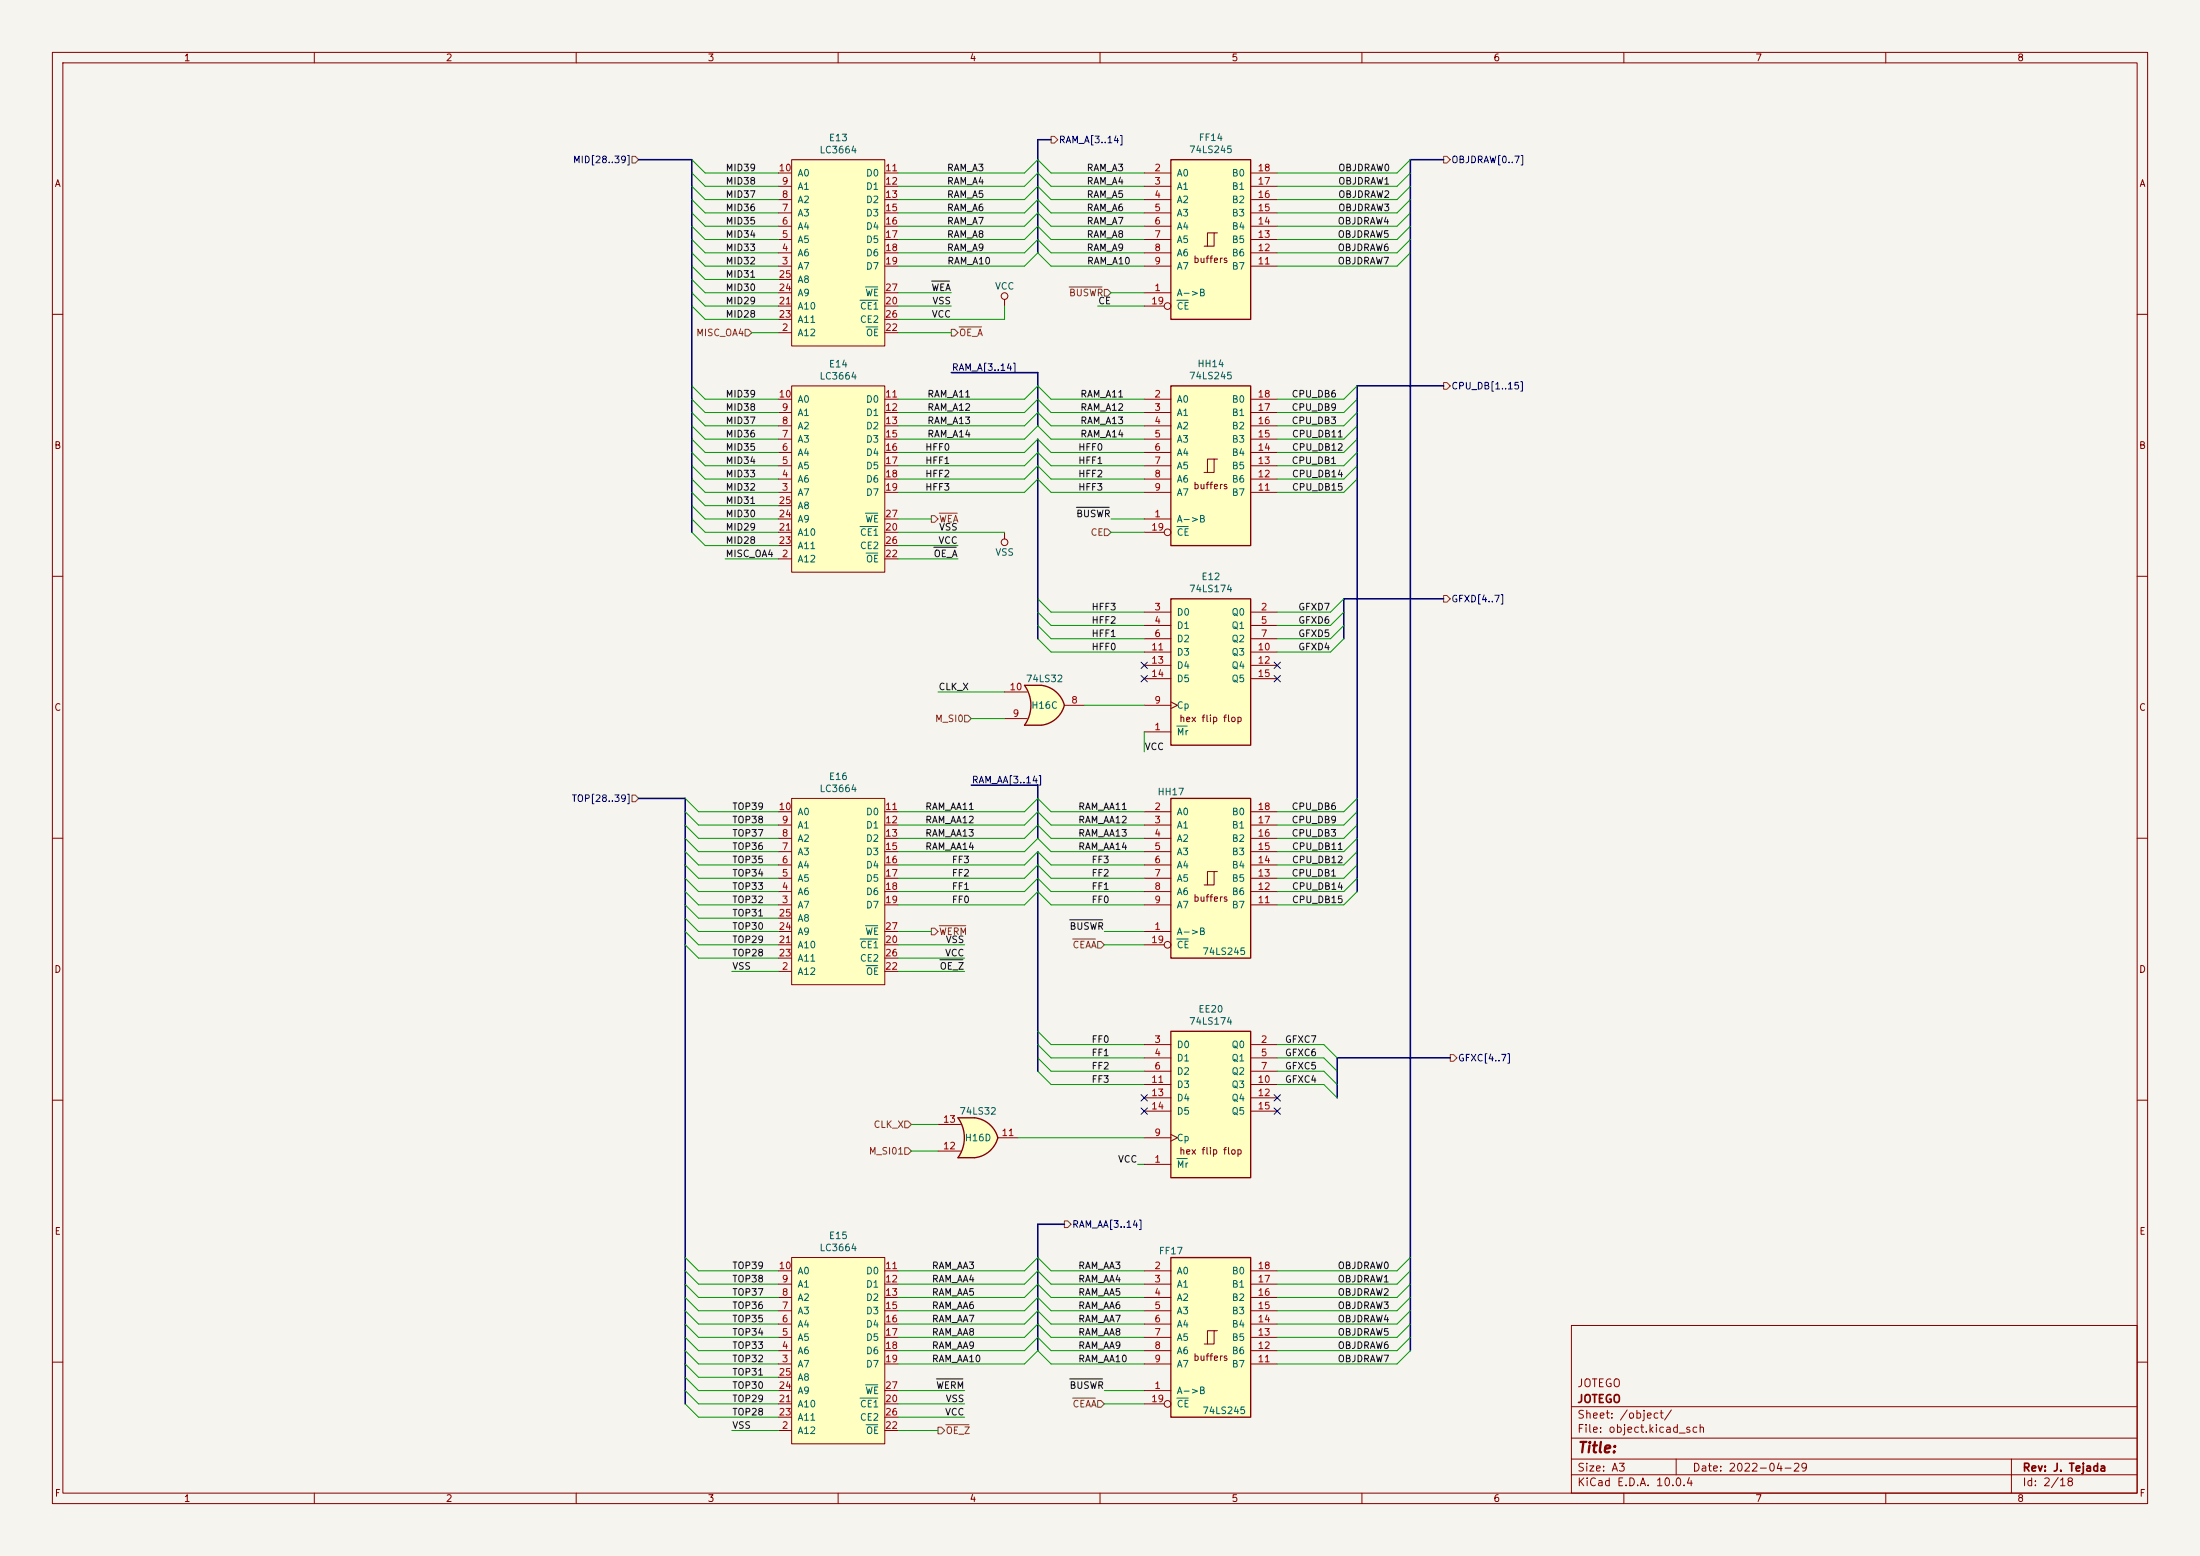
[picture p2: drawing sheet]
<svg xmlns="http://www.w3.org/2000/svg" width="420mm" height="297mm" viewBox="0 0 420 297" stroke-linecap="round" stroke-linejoin="round" font-family="sans-serif">
<path d="M0 0h420v297h-420z" fill="#f5f4ef" stroke="#f5f4ef" stroke-width=".19"/>
<g fill="none" stroke="#840000" stroke-width=".19">
<path d="M10 10h400v277h-400zM12 12h396v273h-396zM60 10v2M110 10v2M160 10v2M210 10v2M260 10v2M310 10v2M360 10v2M10 60h2M408 60h2M10 110h2"/>
<path d="M408 110h2M10 160h2M408 160h2M10 210h2M408 210h2M300 253h108v32h-108zM10 260h2M300 278.5h108M300 274.5h108M300 268.5h108M320 278.5v3M384 278.5v6.5"/>
<path d="M408 260h2M60 285v2M110 285v2M160 285v2M210 285v2M260 285v2M300 281.5h108M310 285v2M360 285v2"/>
</g>
<path d="M223.5 114.3h15.3v27.9h-15.3z" fill="#ffffc2"/>
<path d="M223.5 114.3h15.3v27.9h-15.3z" fill="none" stroke="#840000" stroke-width=".25"/>
<g fill="none" stroke="#840000" stroke-width=".19">
<path d="M218.4 116.8h5.1M218.4 119.4h5.1M238.8 116.8h5M238.8 119.4h5M218.4 139.7h5.1M218.4 121.9h5.1M218.4 134.6h5.1M218.4 124.5h5.1M218.4 127h5.1M218.4 129.5h5.1M223.5 134l1.3 .6-1.3 .7M238.8 121.9h5"/>
<path d="M238.8 124.5h5M238.8 127h5M238.8 129.5h5"/>
</g>
<path d="M224.7 138.6h1.9" fill="none" stroke="#006464" stroke-width=".19"/>
<path d="M223.5 240h15.3v30.5h-15.3z" fill="#ffffc2"/>
<g fill="none" stroke="#840000" stroke-width=".19">
<path d="M218.4 242.6h5.1M218.4 245.1h5.1M218.4 247.6h5.1M218.4 250.2h5.1M218.4 252.7h5.1M218.4 255.3h5.1M218.4 257.8h5.1M231.8 254h-1.3v2.5M232.4 254h-.6v2.5h-1.9M238.8 242.6h5M238.8 245.1h5M238.8 247.6h5"/>
<path d="M238.8 250.2h5M238.8 252.7h5M238.8 255.3h5M238.8 257.8h5M218.4 265.4h5.1M218.4 260.3h5.1M218.4 268h3.8M238.8 260.3h5"/>
<circle cx="222.9" cy="268" r=".63"/>
</g>
<path d="M223.5 240h15.3v30.5h-15.3z" fill="none" stroke="#840000" stroke-width=".25"/>
<path d="M224.7 266.9h2.1" fill="none" stroke="#006464" stroke-width=".19"/>
<path d="M182.9 213.4h3.2M182.9 221h3.2" fill="none" stroke="#ffffc2" stroke-width=".19"/>
<g fill="#ffffc2" stroke="#ffffc2" stroke-width=".19">
<path d="M186.1 213.4a5.2 5.2 0 0 1 4.4 3.8l-5 1.3z"/>
<path d="M185.5 215.9l5 1.3a5.1 5.1 0 0 1-4.4 3.8z"/>
</g>
<path d="M182.9 213.4h3.2v7.6h-3.2a6.6 6.6 0 0 0 0-7.6z" fill="#ffffc2"/>
<path d="M186.1 213.4h-3.2a6.6 6.6 0 0 1 0 7.6h3.2M186.1 213.4a5.2 5.2 0 0 1 4.4 3.8M190.5 217.2a5.1 5.1 0 0 1-4.4 3.8" fill="none" stroke="#840000" stroke-width=".25"/>
<path d="M179.1 219.7h4.3M179.1 214.6h4.3M190.5 217.2h3.8" fill="none" stroke="#840000" stroke-width=".19"/>
<path d="M195.6 138.4h3.2M195.6 130.8h3.2" fill="none" stroke="#ffffc2" stroke-width=".19"/>
<g fill="#ffffc2" stroke="#ffffc2" stroke-width=".19">
<path d="M198.8 130.8a5.2 5.2 0 0 1 4.4 3.8l-5 1.4z"/>
<path d="M198.2 133.3l5 1.3a5.1 5.1 0 0 1-4.4 3.8z"/>
</g>
<path d="M195.6 130.8h3.2v7.6h-3.2a6.6 6.6 0 0 0 0-7.6z" fill="#ffffc2"/>
<path d="M198.8 130.8h-3.2a6.6 6.6 0 0 1 0 7.6h3.2M198.8 130.8a5.2 5.2 0 0 1 4.4 3.8 5.2 5.2 0 0 1-4.4 3.8" fill="none" stroke="#840000" stroke-width=".25"/>
<path d="M191.8 137.2h4.3M191.8 132.1h4.3M203.2 134.6h3.8" fill="none" stroke="#840000" stroke-width=".19"/>
<path d="M151.1 152.4h17.8v35.6h-17.8z" fill="#ffffc2"/>
<g fill="none" stroke="#840000" stroke-width=".19">
<path d="M148.6 157.5h2.5M148.6 154.9h2.5M151.1 152.4h17.8v35.6h-17.8zM168.9 157.5h2.5M168.9 154.9h2.5M148.6 172.7h2.5M148.6 170.2h2.5M148.6 167.6h2.5M148.6 165.1h2.5M148.6 162.6h2.5M148.6 160h2.5M148.6 177.8h2.5"/>
<path d="M148.6 175.3h2.5M168.9 172.7h2.5M168.9 170.2h2.5M168.9 167.6h2.5M168.9 165.1h2.5M168.9 162.6h2.5M168.9 160h2.5M168.9 177.8h2.5M148.6 185.4h2.5M148.6 180.3h2.5M148.6 182.9h2.5M168.9 185.4h2.5"/>
<path d="M168.9 180.3h2.5M168.9 182.9h2.5"/>
</g>
<path d="M164.2 179.2h3.4M165.2 176.7h2.4M165.3 184.3h2.3" fill="none" stroke="#006464" stroke-width=".19"/>
<path d="M223.5 196.9h15.3v27.9h-15.3z" fill="#ffffc2"/>
<path d="M223.5 196.9h15.3v27.9h-15.3z" fill="none" stroke="#840000" stroke-width=".25"/>
<g fill="none" stroke="#840000" stroke-width=".19">
<path d="M218.4 199.4h5.1M238.8 199.4h5M218.4 201.9h5.1M218.4 204.5h5.1M218.4 217.2h5.1M218.4 207h5.1M218.4 209.6h5.1M218.4 212.1h5.1M223.5 216.5l1.3 .7-1.3 .6M238.8 201.9h5M238.8 204.5h5M238.8 207h5"/>
<path d="M238.8 209.6h5M238.8 212.1h5M218.4 222.2h5.1"/>
</g>
<path d="M224.7 221.1h1.9" fill="none" stroke="#006464" stroke-width=".19"/>
<path d="M151.1 240h17.8v35.6h-17.8z" fill="#ffffc2"/>
<g fill="none" stroke="#840000" stroke-width=".19">
<path d="M148.6 257.8h2.5M148.6 255.3h2.5M148.6 252.7h2.5M148.6 250.2h2.5M148.6 247.6h2.5M148.6 245.1h2.5M148.6 242.6h2.5M151.1 240h17.8v35.6h-17.8zM168.9 257.8h2.5M168.9 255.3h2.5M168.9 252.7h2.5M168.9 250.2h2.5"/>
<path d="M168.9 247.6h2.5M168.9 245.1h2.5M168.9 242.6h2.5M148.6 273h2.5M148.6 260.3h2.5M148.6 268h2.5M148.6 270.5h2.5M148.6 265.4h2.5M148.6 262.9h2.5M168.9 273h2.5M168.9 260.3h2.5M168.9 268h2.5"/>
<path d="M168.9 270.5h2.5M168.9 265.4h2.5"/>
</g>
<path d="M164.2 266.9h3.4M165.2 264.3h2.4M165.3 271.9h2.3" fill="none" stroke="#006464" stroke-width=".19"/>
<path d="M223.5 152.4h15.3v30.5h-15.3z" fill="#ffffc2"/>
<g fill="none" stroke="#840000" stroke-width=".19">
<path d="M218.4 154.9h5.1M218.4 157.5h5.1M238.8 154.9h5M238.8 157.5h5M218.4 177.8h5.1M218.4 160h5.1M218.4 162.6h5.1M218.4 165.1h5.1M218.4 167.6h5.1M218.4 170.2h5.1M218.4 172.7h5.1M231.8 166.4h-1.3v2.5"/>
<path d="M232.4 166.4h-.6v2.5h-1.9M238.8 160h5M238.8 162.6h5M238.8 165.1h5M238.8 167.6h5M238.8 170.2h5M238.8 172.7h5M218.4 180.3h3.8"/>
<circle cx="222.9" cy="180.3" r=".63"/>
</g>
<path d="M223.5 152.4h15.3v30.5h-15.3z" fill="none" stroke="#840000" stroke-width=".25"/>
<path d="M224.7 179.2h2.1" fill="none" stroke="#006464" stroke-width=".19"/>
<path d="M151.1 30.5h17.8v35.5h-17.8z" fill="#ffffc2"/>
<g fill="none" stroke="#840000" stroke-width=".19">
<path d="M148.6 38.1h2.5M148.6 35.6h2.5M148.6 33h2.5M151.1 30.5h17.8v35.5h-17.8zM168.9 38.1h2.5M168.9 35.6h2.5M168.9 33h2.5M148.6 50.8h2.5M148.6 48.3h2.5M148.6 45.7h2.5M148.6 43.2h2.5M148.6 40.6h2.5"/>
<path d="M148.6 58.4h2.5M148.6 55.9h2.5M148.6 53.3h2.5M168.9 50.8h2.5M168.9 48.3h2.5M168.9 45.7h2.5M168.9 43.2h2.5M168.9 40.6h2.5M168.9 58.4h2.5M168.9 55.9h2.5M191.8 57.2v1.2M148.6 63.5h2.5"/>
<path d="M148.6 61h2.5M168.9 63.5h2.5M168.9 61h2.5M191.8 101.6v1.3"/>
<circle cx="191.8" cy="56.5" r=".63"/>
<circle cx="191.8" cy="103.5" r=".63"/>
</g>
<path d="M164.2 57.3h3.4M165.2 54.8h2.4M165.3 62.4h2.3" fill="none" stroke="#006464" stroke-width=".19"/>
<path d="M151.1 73.7h17.8v35.5h-17.8z" fill="#ffffc2"/>
<g fill="none" stroke="#840000" stroke-width=".19">
<path d="M148.6 78.7h2.5M148.6 76.2h2.5M151.1 73.7h17.8v35.5h-17.8zM168.9 78.7h2.5M168.9 76.2h2.5M148.6 94h2.5M148.6 91.4h2.5M148.6 88.9h2.5M148.6 86.4h2.5M148.6 83.8h2.5M148.6 81.3h2.5M148.6 99.1h2.5"/>
<path d="M148.6 96.5h2.5M168.9 94h2.5M168.9 91.4h2.5M168.9 88.9h2.5M168.9 86.4h2.5M168.9 83.8h2.5M168.9 81.3h2.5M168.9 99.1h2.5M148.6 106.7h2.5M148.6 101.6h2.5M148.6 104.1h2.5M168.9 106.7h2.5"/>
<path d="M168.9 101.6h2.5M168.9 104.1h2.5"/>
</g>
<path d="M165.2 98h2.4M164.2 100.5h3.4M165.3 105.6h2.3" fill="none" stroke="#006464" stroke-width=".19"/>
<path d="M223.5 30.5h15.3v30.5h-15.3z" fill="#ffffc2"/>
<g fill="none" stroke="#840000" stroke-width=".19">
<path d="M218.4 33h5.1M218.4 35.6h5.1M218.4 38.1h5.1M238.8 33h5M238.8 35.6h5M238.8 38.1h5M218.4 55.9h5.1M218.4 40.6h5.1M218.4 43.2h5.1M218.4 45.7h5.1M218.4 48.3h5.1M218.4 50.8h5.1"/>
<path d="M218.4 58.4h3.8M231.8 44.5h-1.3v2.5M232.4 44.5h-.6v2.5h-1.9M238.8 40.6h5M238.8 43.2h5M238.8 45.7h5M238.8 48.3h5M238.8 50.8h5"/>
<circle cx="222.9" cy="58.4" r=".63"/>
</g>
<path d="M223.5 30.5h15.3v30.5h-15.3z" fill="none" stroke="#840000" stroke-width=".25"/>
<path d="M224.7 57.3h2.1" fill="none" stroke="#006464" stroke-width=".19"/>
<path d="M223.5 73.7h15.3v30.4h-15.3z" fill="#ffffc2"/>
<g fill="none" stroke="#840000" stroke-width=".19">
<path d="M218.4 76.2h5.1M218.4 78.7h5.1M238.8 76.2h5M238.8 78.7h5M218.4 99.1h5.1M218.4 81.3h5.1M218.4 83.8h5.1M218.4 86.4h5.1M218.4 88.9h5.1M218.4 91.4h5.1M218.4 94h5.1M231.8 87.6h-1.3v2.6"/>
<path d="M232.4 87.6h-.6v2.6h-1.9M238.8 81.3h5M238.8 83.8h5M238.8 86.4h5M238.8 88.9h5M238.8 91.4h5M238.8 94h5M218.4 101.6h3.8"/>
<circle cx="222.9" cy="101.6" r=".63"/>
</g>
<path d="M223.5 73.7h15.3v30.4h-15.3z" fill="none" stroke="#840000" stroke-width=".25"/>
<path d="M224.7 100.5h2.1" fill="none" stroke="#006464" stroke-width=".19"/>
<g fill="none" stroke="#725600" stroke-width=".19">
<path d="M120.6 29.8h.7l.6 .7-.6 .6h-.7zM200.7 26h.6l.6 .7-.6 .6h-.6zM275.6 29.8h.6l.7 .7-.7 .6h-.6zM204.1 54.8h6.3M210.8 55.2h.7l.6 .7-.6 .6h-.7zM142.2 62.9h.7l.6 .6-.6 .6h-.7zM181.6 62.9h.6l.7 .6-.7 .6h-.6zM183.1 62.4h4.3M275.6 73h.6l.7 .7-.7 .6h-.6zM177.8 98.4h.6l.7 .7-.7 .6h-.6zM179.3 98h3.4M210.8 101h.7l.6 .6-.6 .6h-.7z"/>
<path d="M275.6 113.7h.6l.7 .6-.7 .6h-.6zM184.1 136.5h.7l.6 .7-.6 .6h-.7zM120.6 151.8h.7l.6 .6-.6 .6h-.7zM177.8 177.2h.6l.7 .6-.7 .6h-.6zM179.3 176.7h5.1M204.8 179.2h4.3M209.5 179.7h.7l.6 .6-.6 .7h-.7zM172.7 214h.7l.6 .6-.6 .7h-.7zM172.7 219.1h.7l.6 .6-.6 .6h-.7zM276.9 201.3h.6l.6 .6-.6 .7h-.6zM203.2 233h.6l.7 .7-.7 .6h-.6zM179.1 272.4h.6l.6 .6-.6 .7h-.6z"/>
<path d="M180.6 271.9h4.4M204.8 266.9h4.3M209.5 267.3h.7l.6 .7-.6 .6h-.7z"/>
</g>
<path d="M177.8 53.7h3.5M205.5 96.8h6.3M178.3 104.5h4.2M204.2 175.6h6.3M179.4 183.2h4.4M178.8 263.2h5M204.2 263.2h6.3" fill="none" stroke="#0f0f0f" stroke-width=".19"/>
<path d="M121.9 30.5h10.2v71.1M200.7 26.7h-2.6v21.6M275.6 30.5h-6.4v227.3M181.6 71.1h16.5v10.2M275.6 73.7h-16.5v96.5M198.1 83.8v38.1M275.6 114.3h-19.1v7.6M121.9 152.4h8.9v115.6M185.4 149.9h12.7v10.1M198.1 162.6v41.9M276.9 201.9h-21.6v7.7M203.2 233.7h-5.1v24.1" fill="none" stroke="#000084" stroke-width=".3"/>
<g fill="none" stroke="#009600" stroke-width=".19">
<path d="M132.1 33l2.5 2.6h14M132.1 35.6l2.5 2.5h14M132.1 38.1l2.5 2.5h14M132.1 30.5l2.5 2.5h14M171.4 35.6h24.2l2.5-2.6 2.6 2.6h17.7M171.4 38.1h24.2l2.5-2.5 2.6 2.5h17.7M171.4 33h24.2l2.5-2.5 2.6 2.5h17.7M269.2 33l-2.5 2.6h-22.9M269.2 35.6l-2.5 2.5h-22.9M269.2 38.1l-2.5 2.5h-22.9M269.2 30.5l-2.5 2.5h-22.9M132.1 58.4l2.5 2.6h14"/>
<path d="M132.1 55.9l2.5 2.5h14M132.1 53.3l2.5 2.6h14M132.1 45.7l2.5 2.6h14M132.1 43.2l2.5 2.5h14M132.1 40.6l2.5 2.6h14M132.1 48.3l2.5 2.5h14M132.1 50.8l2.5 2.5h14M171.4 58.4h10.2M171.4 55.9h10.2M171.4 48.3h24.2l2.5-2.6 2.6 2.6h17.7M171.4 45.7h24.2l2.5-2.5 2.6 2.5h17.7M171.4 43.2h24.2l2.5-2.6 2.6 2.6h17.7"/>
<path d="M171.4 50.8h24.2l2.5-2.5 2.6 2.5h17.7M171.4 40.6h24.2l2.5-2.5 2.6 2.5h17.7M191.8 58.4v2.6h-20.4M209.5 58.4h8.9M212.1 55.9h6.3M269.2 45.7l-2.5 2.6h-22.9M269.2 43.2l-2.5 2.5h-22.9M269.2 40.6l-2.5 2.6h-22.9M269.2 48.3l-2.5 2.5h-22.9M132.1 73.7l2.5 2.5h14M132.1 76.2l2.5 2.5h14M132.1 78.7l2.5 2.6h14"/>
<path d="M143.5 63.5h5.1M171.4 76.2h24.2l2.5-2.5 2.6 2.5h17.7M171.4 78.7h24.2l2.5-2.5 2.6 2.5h17.7M171.4 63.5h10.2M259.1 73.7l-2.6 2.5h-12.7M259.1 76.2l-2.6 2.5h-12.7M259.1 78.7l-2.6 2.6h-12.7M132.1 88.9l2.5 2.5h14M132.1 96.5l2.5 2.6h14M132.1 91.4l2.5 2.6h14M132.1 86.4l2.5 2.5h14M132.1 99.1l2.5 2.5h14"/>
<path d="M132.1 81.3l2.5 2.5h14M132.1 83.8l2.5 2.6h14M132.1 94l2.5 2.5h14M171.4 81.3h24.2l2.5-2.6 2.6 2.6h17.7M171.4 91.4h24.2l2.5-2.5 2.6 2.5h17.7M171.4 99.1h6.4M171.4 94h24.2l2.5-2.6 2.6 2.6h17.7M171.4 88.9h24.2l2.5-2.5 2.6 2.5h17.7M171.4 83.8h24.2l2.5-2.5 2.6 2.5h17.7M171.4 86.4h24.2l2.5-2.6 2.6 2.6h17.7M212.1 99.1h6.3M259.1 88.9l-2.6 2.5h-12.7"/>
<path d="M259.1 91.4l-2.6 2.6h-12.7M259.1 86.4l-2.6 2.5h-12.7M259.1 81.3l-2.6 2.5h-12.7M259.1 83.8l-2.6 2.6h-12.7M132.1 101.6l2.5 2.5h14M138.4 106.7h10.2M171.4 106.7h11.5M171.4 104.1h11.5M171.4 101.6h20.4M198.1 119.4l2.6 2.5h17.7M198.1 114.3l2.6 2.5h17.7M198.1 116.8l2.6 2.6h17.7"/>
<path d="M212.1 101.6h6.3M256.5 119.4l-2.5 2.5h-10.2M256.5 114.3l-2.5 2.5h-10.2M256.5 116.8l-2.5 2.6h-10.2M179.1 132.1h12.7M185.4 137.2h6.4M198.1 121.9l2.6 2.6h17.7M207 134.6h11.4M218.4 139.7v3.8M256.5 121.9l-2.5 2.6h-10.2M130.8 154.9l2.5 2.6h15.3M130.8 157.5l2.5 2.5h15.3"/>
<path d="M130.8 152.4l2.5 2.5h15.3M171.4 157.5h24.2l2.5-2.6 2.6 2.6h17.7M171.4 154.9h24.2l2.5-2.5 2.6 2.5h17.7M259.1 154.9l-2.6 2.6h-12.7M259.1 157.5l-2.6 2.5h-12.7M259.1 152.4l-2.6 2.5h-12.7M130.8 160l2.5 2.6h15.3M130.8 165.1l2.5 2.5h15.3M130.8 177.8l2.5 2.5h15.3M130.8 162.6l2.5 2.5h15.3M130.8 167.6l2.5 2.6h15.3M130.8 170.2l2.5 2.5h15.3"/>
<path d="M130.8 175.3l2.5 2.5h15.3M130.8 172.7l2.5 2.6h15.3M171.4 162.6h24.2l2.5-2.6 2.6 2.6h17.7M171.4 160h24.2l2.5-2.5 2.6 2.5h17.7M171.4 167.6h24.2l2.5-2.5 2.6 2.5h17.7M171.4 165.1h24.2l2.5-2.5 2.6 2.5h17.7M171.4 170.2h24.2l2.5-2.6 2.6 2.6h17.7M171.4 172.7h24.2l2.5-2.5 2.6 2.5h17.7M171.4 177.8h6.4M210.8 177.8h7.6M259.1 160l-2.6 2.6h-12.7M259.1 165.1l-2.6 2.5h-12.7"/>
<path d="M259.1 162.6l-2.6 2.5h-12.7M259.1 167.6l-2.6 2.6h-12.7M259.1 170.2l-2.6 2.5h-12.7M130.8 180.3l2.5 2.6h15.3M139.7 185.4h8.9M171.4 185.4h12.7M171.4 180.3h12.7M171.4 182.9h12.7M198.1 196.9l2.6 2.5h17.7M198.1 199.4l2.6 2.5h17.7M210.8 180.3h7.6M243.8 199.4h8.9l2.6 2.5"/>
<path d="M174 219.7h5.1M174 214.6h5.1M194.3 217.2h24.1M198.1 201.9l2.6 2.6h17.7M198.1 204.5l2.6 2.5h17.7M243.8 204.5h8.9l2.6 2.5M243.8 201.9h8.9l2.6 2.6M243.8 207h8.9l2.6 2.6M217.2 222.2h1.2M130.8 255.3l2.5 2.5h15.3M130.8 257.8l2.5 2.5h15.3M130.8 242.6l2.5 2.5h15.3"/>
<path d="M130.8 245.1l2.5 2.5h15.3M130.8 240l2.5 2.6h15.3M130.8 247.6l2.5 2.6h15.3M130.8 252.7l2.5 2.6h15.3M130.8 250.2l2.5 2.5h15.3M171.4 257.8h24.2l2.5-2.5 2.6 2.5h17.7M171.4 245.1h24.2l2.5-2.5 2.6 2.5h17.7M171.4 247.6h24.2l2.5-2.5 2.6 2.5h17.7M171.4 242.6h24.2l2.5-2.6 2.6 2.6h17.7M171.4 250.2h24.2l2.5-2.6 2.6 2.6h17.7M171.4 255.3h24.2l2.5-2.6 2.6 2.6h17.7M171.4 252.7h24.2l2.5-2.5 2.6 2.5h17.7"/>
<path d="M269.2 255.3l-2.5 2.5h-22.9M269.2 257.8l-2.5 2.5h-22.9M269.2 242.6l-2.5 2.5h-22.9M269.2 245.1l-2.5 2.5h-22.9M269.2 240l-2.5 2.6h-22.9M269.2 247.6l-2.5 2.6h-22.9M269.2 252.7l-2.5 2.6h-22.9M269.2 250.2l-2.5 2.5h-22.9M130.8 268l2.5 2.5h15.3M130.8 265.4l2.5 2.6h15.3M130.8 262.9l2.5 2.5h15.3M130.8 260.3l2.5 2.6h15.3"/>
<path d="M139.7 273h8.9M171.4 260.3h24.2l2.5-2.5 2.6 2.5h17.7M171.4 270.5h12.7M171.4 268h12.7M171.4 273h7.7M171.4 265.4h12.7M210.8 268h7.6M210.8 265.4h7.6"/>
</g>
<g fill="none" stroke="#000084" stroke-width=".19">
<path d="M217.8 128.9l1.2 1.2M217.8 126.4l1.2 1.2M219 128.9l-1.2 1.2M219 126.4l-1.2 1.2M243.2 128.9l1.2 1.2M243.2 126.4l1.2 1.2M244.4 128.9l-1.2 1.2M244.4 126.4l-1.2 1.2M217.8 211.5l1.2 1.2M217.8 208.9l1.2 1.3M219 211.5l-1.2 1.2M219 208.9l-1.2 1.3"/>
<path d="M243.2 208.9l1.2 1.3M243.2 211.5l1.2 1.2M244.4 208.9l-1.2 1.3M244.4 211.5l-1.2 1.2"/>
</g>
<text font-size="2" fill="#840000" x="301" y="277.8">Title:</text>
<g font-size="1.5" fill="#840000">
<text x="301" y="268.1">JOTEGO</text>
<text x="301" y="265.1">JOTEGO</text>
<text x="301" y="273.8">File: object.kicad_sch</text>
<text x="301" y="271.1">Sheet: /object/</text>
<text x="301" y="281.2">Size: A3</text>
<text x="323" y="281.2">Date: 2022-04-29</text>
<text x="386" y="281.2">Rev: J. Tejada</text>
<text x="301" y="284">KiCad E.D.A. 10.0.4</text>
<text x="386" y="284">Id: 2/18</text>
</g>
<g font-size="1.3" fill="#840000">
<text x="35" y="12">1</text>
<text x="85" y="12">2</text>
<text x="135" y="12">3</text>
<text x="185" y="12">4</text>
<text x="235" y="12">5</text>
<text x="285" y="12">6</text>
<text x="335" y="12">7</text>
<text x="385" y="12">8</text>
<text x="10.3" y="36">A</text>
<text x="408.3" y="36">A</text>
<text x="227.7" y="50.5">buffers</text>
<text x="10.3" y="86">B</text>
<text x="408.2" y="86">B</text>
<text x="227.7" y="93.7">buffers</text>
<text x="10.3" y="136">C</text>
<text x="408.2" y="136">C</text>
<text x="225" y="138.1">hex flip flop</text>
<text x="227.7" y="172.4">buffers</text>
<text x="10.3" y="186">D</text>
<text x="408.2" y="186">D</text>
<text x="225" y="220.7">hex flip flop</text>
<text x="10.3" y="236">E</text>
<text x="408.3" y="236">E</text>
<text x="227.7" y="260.1">buffers</text>
<text x="10.3" y="286">F</text>
<text x="35" y="287">1</text>
<text x="85" y="287">2</text>
<text x="135" y="287">3</text>
<text x="185" y="287">4</text>
<text x="235" y="287">5</text>
<text x="285" y="287">6</text>
<text x="335" y="287">7</text>
<text x="385" y="287">8</text>
<text x="408.3" y="286">F</text>
</g>
<g font-size="1.3" fill="#006464">
<text x="156.4" y="29.6">LC3664</text>
<text x="158.1" y="27.3">E13</text>
<text x="226.9" y="29.5">74LS245</text>
<text x="228.7" y="27.2">FF14</text>
<text x="152.1" y="34">A0</text>
<text x="165.2" y="34">D0</text>
<text x="224.5" y="34">A0</text>
<text x="235.1" y="34">B0</text>
<text x="152.1" y="41.6">A3</text>
<text x="152.1" y="39.1">A2</text>
<text x="152.1" y="36.5">A1</text>
<text x="165.2" y="36.5">D1</text>
<text x="165.2" y="39.1">D2</text>
<text x="165.2" y="41.6">D3</text>
<text x="224.5" y="36.5">A1</text>
<text x="224.5" y="39.1">A2</text>
<text x="224.5" y="41.6">A3</text>
<text x="235.1" y="41.6">B3</text>
<text x="235.1" y="39.1">B2</text>
<text x="235.1" y="36.5">B1</text>
<text x="152.1" y="46.7">A5</text>
<text x="152.1" y="44.2">A4</text>
<text x="165.2" y="44.2">D4</text>
<text x="165.2" y="46.7">D5</text>
<text x="224.5" y="44.2">A4</text>
<text x="224.5" y="46.7">A5</text>
<text x="235.1" y="46.7">B5</text>
<text x="235.1" y="44.2">B4</text>
<text x="152.1" y="51.8">A7</text>
<text x="152.1" y="49.2">A6</text>
<text x="165.2" y="49.2">D6</text>
<text x="165.2" y="51.8">D7</text>
<text x="224.5" y="49.2">A6</text>
<text x="224.5" y="51.8">A7</text>
<text x="235.1" y="51.8">B7</text>
<text x="235.1" y="49.2">B6</text>
<text x="152.1" y="59.4">A10</text>
<text x="152.1" y="56.9">A9</text>
<text x="152.1" y="54.3">A8</text>
<text x="164.1" y="59.4">CE1</text>
<text x="165.1" y="56.9">WE</text>
<text x="189.9" y="55.6">VCC</text>
<text x="224.5" y="56.9">A-&gt;B</text>
<text x="224.5" y="59.4">CE</text>
<text x="152.1" y="64.5">A12</text>
<text x="152.1" y="61.9">A11</text>
<text x="164.1" y="61.9">CE2</text>
<text x="165.2" y="64.5">OE</text>
<text x="158.1" y="70.4">E14</text>
<text x="228.5" y="70.4">HH14</text>
<text x="152.1" y="77.2">A0</text>
<text x="156.4" y="72.8">LC3664</text>
<text x="165.2" y="77.2">D0</text>
<text x="224.5" y="77.2">A0</text>
<text x="226.9" y="72.7">74LS245</text>
<text x="235.1" y="77.2">B0</text>
<text x="152.1" y="82.3">A2</text>
<text x="152.1" y="79.7">A1</text>
<text x="165.2" y="79.7">D1</text>
<text x="165.2" y="82.3">D2</text>
<text x="224.5" y="79.7">A1</text>
<text x="224.5" y="82.3">A2</text>
<text x="235.1" y="82.3">B2</text>
<text x="235.1" y="79.7">B1</text>
<text x="152.1" y="89.9">A5</text>
<text x="152.1" y="87.3">A4</text>
<text x="152.1" y="84.8">A3</text>
<text x="165.2" y="84.8">D3</text>
<text x="165.2" y="87.3">D4</text>
<text x="165.2" y="89.9">D5</text>
<text x="224.5" y="84.8">A3</text>
<text x="224.5" y="87.3">A4</text>
<text x="224.5" y="89.9">A5</text>
<text x="235.1" y="89.9">B5</text>
<text x="235.1" y="87.3">B4</text>
<text x="235.1" y="84.8">B3</text>
<text x="152.1" y="95">A7</text>
<text x="152.1" y="92.4">A6</text>
<text x="165.2" y="92.4">D6</text>
<text x="165.2" y="95">D7</text>
<text x="224.5" y="92.4">A6</text>
<text x="224.5" y="95">A7</text>
<text x="235.1" y="95">B7</text>
<text x="235.1" y="92.4">B6</text>
<text x="152.1" y="100">A9</text>
<text x="152.1" y="97.5">A8</text>
<text x="165.1" y="100">WE</text>
<text x="224.5" y="100">A-&gt;B</text>
<text x="152.1" y="107.7">A12</text>
<text x="152.1" y="102.6">A10</text>
<text x="152.1" y="105.1">A11</text>
<text x="164.1" y="102.6">CE1</text>
<text x="164.1" y="105.1">CE2</text>
<text x="165.2" y="107.7">OE</text>
<text x="189.9" y="106.4">VSS</text>
<text x="224.5" y="102.6">CE</text>
<text x="226.9" y="113.3">74LS174</text>
<text x="229.3" y="111">E12</text>
<text x="224.5" y="117.8">D0</text>
<text x="235" y="117.8">Q0</text>
<text x="224.5" y="120.4">D1</text>
<text x="224.5" y="122.9">D2</text>
<text x="224.5" y="125.4">D3</text>
<text x="235" y="120.4">Q1</text>
<text x="235" y="122.9">Q2</text>
<text x="235" y="125.4">Q3</text>
<text x="195.8" y="130.5">74LS32</text>
<text x="224.5" y="128">D4</text>
<text x="224.5" y="130.5">D5</text>
<text x="235" y="128">Q4</text>
<text x="235" y="130.5">Q5</text>
<text x="196.8" y="135.6">H16C</text>
<text x="224.5" y="135.6">Cp</text>
<text x="224.5" y="140.7">Mr</text>
<text x="158.1" y="149.2">E16</text>
<text x="152.1" y="155.9">A0</text>
<text x="156.4" y="151.5">LC3664</text>
<text x="165.2" y="155.9">D0</text>
<text x="220.9" y="152.1">HH17</text>
<text x="224.5" y="155.9">A0</text>
<text x="235.1" y="155.9">B0</text>
<text x="152.1" y="161">A2</text>
<text x="152.1" y="158.5">A1</text>
<text x="165.2" y="158.5">D1</text>
<text x="165.2" y="161">D2</text>
<text x="224.5" y="158.5">A1</text>
<text x="224.5" y="161">A2</text>
<text x="235.1" y="161">B2</text>
<text x="235.1" y="158.5">B1</text>
<text x="152.1" y="166.1">A4</text>
<text x="152.1" y="163.5">A3</text>
<text x="165.2" y="163.5">D3</text>
<text x="165.2" y="166.1">D4</text>
<text x="224.5" y="163.5">A3</text>
<text x="224.5" y="166.1">A4</text>
<text x="235.1" y="166.1">B4</text>
<text x="235.1" y="163.5">B3</text>
<text x="152.1" y="173.7">A7</text>
<text x="152.1" y="171.2">A6</text>
<text x="152.1" y="168.6">A5</text>
<text x="165.2" y="168.6">D5</text>
<text x="165.2" y="171.2">D6</text>
<text x="165.2" y="173.7">D7</text>
<text x="224.5" y="168.6">A5</text>
<text x="224.5" y="171.2">A6</text>
<text x="224.5" y="173.7">A7</text>
<text x="235.1" y="173.7">B7</text>
<text x="235.1" y="171.2">B6</text>
<text x="235.1" y="168.6">B5</text>
<text x="152.1" y="178.8">A9</text>
<text x="152.1" y="176.2">A8</text>
<text x="165.1" y="178.8">WE</text>
<text x="224.5" y="178.8">A-&gt;B</text>
<text x="152.1" y="181.3">A10</text>
<text x="152.1" y="183.9">A11</text>
<text x="164.1" y="181.3">CE1</text>
<text x="164.1" y="183.9">CE2</text>
<text x="224.5" y="181.3">CE</text>
<text x="229.4" y="182.6">74LS245</text>
<text x="152.1" y="186.4">A12</text>
<text x="165.2" y="186.4">OE</text>
<text x="226.9" y="195.9">74LS174</text>
<text x="228.7" y="193.6">EE20</text>
<text x="224.5" y="200.4">D0</text>
<text x="224.5" y="202.9">D1</text>
<text x="235" y="200.4">Q0</text>
<text x="235" y="202.9">Q1</text>
<text x="224.5" y="205.4">D2</text>
<text x="224.5" y="208">D3</text>
<text x="235" y="205.4">Q2</text>
<text x="235" y="208">Q3</text>
<text x="183.1" y="213.1">74LS32</text>
<text x="224.5" y="210.5">D4</text>
<text x="224.5" y="213.1">D5</text>
<text x="235" y="210.5">Q4</text>
<text x="235" y="213.1">Q5</text>
<text x="184.1" y="218.1">H16D</text>
<text x="224.5" y="218.1">Cp</text>
<text x="224.5" y="223.2">Mr</text>
<text x="156.4" y="239.1">LC3664</text>
<text x="158.1" y="236.8">E15</text>
<text x="221.1" y="239.7">FF17</text>
<text x="152.1" y="243.5">A0</text>
<text x="165.2" y="243.5">D0</text>
<text x="224.5" y="243.5">A0</text>
<text x="235.1" y="243.5">B0</text>
<text x="152.1" y="251.2">A3</text>
<text x="152.1" y="248.6">A2</text>
<text x="152.1" y="246.1">A1</text>
<text x="165.2" y="246.1">D1</text>
<text x="165.2" y="248.6">D2</text>
<text x="165.2" y="251.2">D3</text>
<text x="224.5" y="246.1">A1</text>
<text x="224.5" y="248.6">A2</text>
<text x="224.5" y="251.2">A3</text>
<text x="235.1" y="251.2">B3</text>
<text x="235.1" y="248.6">B2</text>
<text x="235.1" y="246.1">B1</text>
<text x="152.1" y="256.2">A5</text>
<text x="152.1" y="253.7">A4</text>
<text x="165.2" y="253.7">D4</text>
<text x="165.2" y="256.2">D5</text>
<text x="224.5" y="253.7">A4</text>
<text x="224.5" y="256.2">A5</text>
<text x="235.1" y="256.2">B5</text>
<text x="235.1" y="253.7">B4</text>
<text x="152.1" y="261.3">A7</text>
<text x="152.1" y="258.8">A6</text>
<text x="152.1" y="263.9">A8</text>
<text x="165.2" y="258.8">D6</text>
<text x="165.2" y="261.3">D7</text>
<text x="224.5" y="258.8">A6</text>
<text x="224.5" y="261.3">A7</text>
<text x="235.1" y="261.3">B7</text>
<text x="235.1" y="258.8">B6</text>
<text x="152.1" y="268.9">A10</text>
<text x="152.1" y="266.4">A9</text>
<text x="164.1" y="268.9">CE1</text>
<text x="165.1" y="266.4">WE</text>
<text x="224.5" y="266.4">A-&gt;B</text>
<text x="224.5" y="268.9">CE</text>
<text x="152.1" y="274">A12</text>
<text x="152.1" y="271.5">A11</text>
<text x="164.1" y="271.5">CE2</text>
<text x="165.2" y="274">OE</text>
<text x="229.4" y="270.2">74LS245</text>
</g>
<g font-size="1.3" fill="#000084">
<text x="202" y="27.6">RAM_A[3..14]</text>
<text x="109.3" y="31.5">MID[28..39]</text>
<text x="277" y="31.5">OBJDRAW[0..7]</text>
<text x="181.6" y="71.1">RAM_A[3..14]</text>
<text x="277" y="74.6">CPU_DB[1..15]</text>
<text x="277" y="115.3">GFXD[4..7]</text>
<text x="185.4" y="149.8">RAM_AA[3..14]</text>
<text x="109" y="153.4">TOP[28..39]</text>
<text x="278.2" y="202.9">GFXC[4..7]</text>
<text x="204.6" y="234.7">RAM_AA[3..14]</text>
</g>
<g font-size="1.3" fill="#0f0f0f">
<text x="138.4" y="35.5">MID38</text>
<text x="138.4" y="33">MID39</text>
<text x="180.7" y="35.5">RAM_A4</text>
<text x="180.7" y="33">RAM_A3</text>
<text x="207.4" y="35.5">RAM_A4</text>
<text x="207.4" y="33">RAM_A3</text>
<text x="255.4" y="35.5">OBJDRAW1</text>
<text x="255.4" y="33">OBJDRAW0</text>
<text x="138.4" y="40.6">MID36</text>
<text x="138.4" y="38.1">MID37</text>
<text x="180.7" y="38.1">RAM_A5</text>
<text x="180.7" y="40.6">RAM_A6</text>
<text x="207.4" y="40.6">RAM_A6</text>
<text x="207.4" y="38.1">RAM_A5</text>
<text x="255.4" y="40.6">OBJDRAW3</text>
<text x="255.4" y="38.1">OBJDRAW2</text>
<text x="138.4" y="43.1">MID35</text>
<text x="138.4" y="45.7">MID34</text>
<text x="180.7" y="43.1">RAM_A7</text>
<text x="180.7" y="45.7">RAM_A8</text>
<text x="207.4" y="43.1">RAM_A7</text>
<text x="207.4" y="45.7">RAM_A8</text>
<text x="255.3" y="43.1">OBJDRAW4</text>
<text x="255.3" y="45.7">OBJDRAW5</text>
<text x="138.4" y="53.3">MID31</text>
<text x="138.4" y="48.2">MID33</text>
<text x="138.4" y="50.8">MID32</text>
<text x="180.7" y="48.2">RAM_A9</text>
<text x="180.7" y="50.8">RAM_A10</text>
<text x="207.4" y="48.2">RAM_A9</text>
<text x="207.4" y="50.8">RAM_A10</text>
<text x="255.3" y="48.2">OBJDRAW6</text>
<text x="255.3" y="50.8">OBJDRAW7</text>
<text x="138.4" y="55.8">MID30</text>
<text x="138.4" y="58.4">MID29</text>
<text x="177.7" y="55.8">WEA</text>
<text x="177.9" y="58.4">VSS</text>
<text x="209.5" y="58.4">CE</text>
<text x="138.4" y="60.9">MID28</text>
<text x="177.8" y="60.9">VCC</text>
<text x="138.4" y="76.2">MID39</text>
<text x="176.9" y="76.2">RAM_A11</text>
<text x="206.1" y="76.2">RAM_A11</text>
<text x="246.5" y="76.2">CPU_DB6</text>
<text x="138.4" y="81.2">MID37</text>
<text x="138.4" y="78.7">MID38</text>
<text x="138.4" y="83.8">MID36</text>
<text x="176.9" y="81.2">RAM_A13</text>
<text x="176.9" y="78.7">RAM_A12</text>
<text x="176.9" y="83.8">RAM_A14</text>
<text x="206.1" y="78.7">RAM_A12</text>
<text x="206.1" y="81.2">RAM_A13</text>
<text x="206.1" y="83.8">RAM_A14</text>
<text x="246.5" y="81.2">CPU_DB3</text>
<text x="246.5" y="78.7">CPU_DB9</text>
<text x="246.5" y="83.8">CPU_DB11</text>
<text x="138.4" y="88.9">MID34</text>
<text x="138.4" y="86.3">MID35</text>
<text x="176.5" y="88.9">HFF1</text>
<text x="176.5" y="86.3">HFF0</text>
<text x="205.7" y="88.9">HFF1</text>
<text x="205.7" y="86.3">HFF0</text>
<text x="246.5" y="88.9">CPU_DB1</text>
<text x="246.5" y="86.3">CPU_DB12</text>
<text x="138.4" y="91.4">MID33</text>
<text x="138.4" y="93.9">MID32</text>
<text x="176.5" y="93.9">HFF3</text>
<text x="176.5" y="91.4">HFF2</text>
<text x="205.7" y="93.9">HFF3</text>
<text x="205.7" y="91.4">HFF2</text>
<text x="246.5" y="93.9">CPU_DB15</text>
<text x="246.5" y="91.4">CPU_DB14</text>
<text x="138.4" y="96.5">MID31</text>
<text x="138.4" y="101.6">MID29</text>
<text x="138.4" y="99">MID30</text>
<text x="179.2" y="101.6">VSS</text>
<text x="205.4" y="99">BUSWR</text>
<text x="138.4" y="104.1">MID28</text>
<text x="138.4" y="106.6">MISC_OA4</text>
<text x="178.1" y="106.6">OE_A</text>
<text x="179" y="104.1">VCC</text>
<text x="208.3" y="116.8">HFF3</text>
<text x="208.3" y="119.3">HFF2</text>
<text x="247.7" y="116.8">GFXD7</text>
<text x="247.7" y="119.3">GFXD6</text>
<text x="208.3" y="124.4">HFF0</text>
<text x="208.3" y="121.9">HFF1</text>
<text x="247.7" y="124.4">GFXD4</text>
<text x="247.7" y="121.9">GFXD5</text>
<text x="179.1" y="132">CLK_X</text>
<text x="218.4" y="143.5">VCC</text>
<text x="139.7" y="154.9">TOP39</text>
<text x="176.5" y="154.9">RAM_AA11</text>
<text x="205.7" y="154.9">RAM_AA11</text>
<text x="246.5" y="154.9">CPU_DB6</text>
<text x="139.7" y="160">TOP37</text>
<text x="139.7" y="157.4">TOP38</text>
<text x="176.5" y="160">RAM_AA13</text>
<text x="176.5" y="157.4">RAM_AA12</text>
<text x="205.7" y="157.4">RAM_AA12</text>
<text x="205.7" y="160">RAM_AA13</text>
<text x="246.5" y="157.4">CPU_DB9</text>
<text x="246.5" y="160">CPU_DB3</text>
<text x="139.7" y="162.5">TOP36</text>
<text x="139.7" y="167.6">TOP34</text>
<text x="139.7" y="165.1">TOP35</text>
<text x="176.5" y="162.5">RAM_AA14</text>
<text x="181.6" y="167.6">FF2</text>
<text x="181.6" y="165.1">FF3</text>
<text x="205.7" y="162.5">RAM_AA14</text>
<text x="208.3" y="165.1">FF3</text>
<text x="208.3" y="167.6">FF2</text>
<text x="246.5" y="167.6">CPU_DB1</text>
<text x="246.5" y="165.1">CPU_DB12</text>
<text x="246.5" y="162.5">CPU_DB11</text>
<text x="139.7" y="172.7">TOP32</text>
<text x="139.7" y="170.1">TOP33</text>
<text x="181.6" y="172.7">FF0</text>
<text x="181.6" y="170.1">FF1</text>
<text x="208.3" y="172.7">FF0</text>
<text x="208.3" y="170.1">FF1</text>
<text x="246.5" y="172.7">CPU_DB15</text>
<text x="246.5" y="170.1">CPU_DB14</text>
<text x="139.7" y="177.8">TOP30</text>
<text x="139.7" y="175.2">TOP31</text>
<text x="204.1" y="177.8">BUSWR</text>
<text x="139.7" y="180.3">TOP29</text>
<text x="139.7" y="182.8">TOP28</text>
<text x="139.7" y="185.4">VSS</text>
<text x="179.3" y="185.4">OE_Z</text>
<text x="180.3" y="182.8">VCC</text>
<text x="180.4" y="180.3">VSS</text>
<text x="208.3" y="201.9">FF1</text>
<text x="208.3" y="199.4">FF0</text>
<text x="245.2" y="199.4">GFXC7</text>
<text x="245.2" y="201.9">GFXC6</text>
<text x="208.3" y="207">FF3</text>
<text x="208.3" y="204.4">FF2</text>
<text x="245.2" y="204.4">GFXC5</text>
<text x="245.2" y="207">GFXC4</text>
<text x="213.3" y="222.2">VCC</text>
<text x="139.7" y="245.1">TOP38</text>
<text x="139.7" y="242.5">TOP39</text>
<text x="177.8" y="245.1">RAM_AA4</text>
<text x="177.8" y="242.5">RAM_AA3</text>
<text x="205.7" y="242.5">RAM_AA3</text>
<text x="205.7" y="245.1">RAM_AA4</text>
<text x="255.3" y="242.5">OBJDRAW0</text>
<text x="255.3" y="245.1">OBJDRAW1</text>
<text x="139.7" y="250.2">TOP36</text>
<text x="139.7" y="247.6">TOP37</text>
<text x="177.8" y="250.2">RAM_AA6</text>
<text x="177.8" y="247.6">RAM_AA5</text>
<text x="205.7" y="247.6">RAM_AA5</text>
<text x="205.7" y="250.2">RAM_AA6</text>
<text x="255.3" y="247.6">OBJDRAW2</text>
<text x="255.3" y="250.2">OBJDRAW3</text>
<text x="139.7" y="255.2">TOP34</text>
<text x="139.7" y="257.8">TOP33</text>
<text x="139.7" y="252.7">TOP35</text>
<text x="177.8" y="257.8">RAM_AA9</text>
<text x="177.8" y="255.2">RAM_AA8</text>
<text x="177.8" y="252.7">RAM_AA7</text>
<text x="205.7" y="255.2">RAM_AA8</text>
<text x="205.7" y="257.8">RAM_AA9</text>
<text x="205.7" y="252.7">RAM_AA7</text>
<text x="255.3" y="252.7">OBJDRAW4</text>
<text x="255.3" y="255.2">OBJDRAW5</text>
<text x="255.3" y="257.8">OBJDRAW6</text>
<text x="139.7" y="262.9">TOP31</text>
<text x="139.7" y="260.3">TOP32</text>
<text x="177.8" y="260.3">RAM_AA10</text>
<text x="205.7" y="260.3">RAM_AA10</text>
<text x="255.3" y="260.3">OBJDRAW7</text>
<text x="139.7" y="267.9">TOP29</text>
<text x="139.7" y="265.4">TOP30</text>
<text x="178.6" y="265.4">WERM</text>
<text x="180.4" y="267.9">VSS</text>
<text x="204.1" y="265.4">BUSWR</text>
<text x="139.7" y="270.5">TOP28</text>
<text x="139.7" y="273">VSS</text>
<text x="180.3" y="270.5">VCC</text>
</g>
<g font-size="1.3" fill="#a90000">
<text x="148.5" y="33">10</text>
<text x="149.2" y="35.5">9</text>
<text x="168.9" y="33">11</text>
<text x="168.9" y="35.5">12</text>
<text x="220.3" y="33">2</text>
<text x="220.3" y="35.5">3</text>
<text x="240" y="35.5">17</text>
<text x="240" y="33">18</text>
<text x="149.2" y="40.6">7</text>
<text x="149.2" y="38.1">8</text>
<text x="168.9" y="38.1">13</text>
<text x="168.9" y="40.6">15</text>
<text x="220.3" y="38.1">4</text>
<text x="220.3" y="40.6">5</text>
<text x="240" y="40.6">15</text>
<text x="240" y="38.1">16</text>
<text x="149.2" y="45.7">5</text>
<text x="149.2" y="43.2">6</text>
<text x="168.9" y="43.2">16</text>
<text x="168.9" y="45.7">17</text>
<text x="220.3" y="43.2">6</text>
<text x="220.3" y="45.7">7</text>
<text x="240" y="45.7">13</text>
<text x="240" y="43.2">14</text>
<text x="148.5" y="53.3">25</text>
<text x="149.2" y="50.8">3</text>
<text x="149.2" y="48.2">4</text>
<text x="168.9" y="48.2">18</text>
<text x="168.9" y="50.8">19</text>
<text x="220.3" y="48.2">8</text>
<text x="220.3" y="50.8">9</text>
<text x="240" y="50.8">11</text>
<text x="240" y="48.2">12</text>
<text x="148.5" y="58.4">21</text>
<text x="148.5" y="55.9">24</text>
<text x="168.9" y="58.4">20</text>
<text x="168.9" y="55.9">27</text>
<text x="219.7" y="58.4">19</text>
<text x="220.3" y="55.9">1</text>
<text x="148.5" y="60.9">23</text>
<text x="149.2" y="63.5">2</text>
<text x="168.9" y="63.5">22</text>
<text x="168.9" y="60.9">26</text>
<text x="148.5" y="76.2">10</text>
<text x="168.9" y="76.2">11</text>
<text x="220.3" y="76.2">2</text>
<text x="240" y="76.2">18</text>
<text x="149.2" y="83.8">7</text>
<text x="149.2" y="81.3">8</text>
<text x="149.2" y="78.7">9</text>
<text x="168.9" y="78.7">12</text>
<text x="168.9" y="81.3">13</text>
<text x="168.9" y="83.8">15</text>
<text x="220.3" y="78.7">3</text>
<text x="220.3" y="81.3">4</text>
<text x="220.3" y="83.8">5</text>
<text x="240" y="83.8">15</text>
<text x="240" y="81.3">16</text>
<text x="240" y="78.7">17</text>
<text x="149.2" y="88.9">5</text>
<text x="149.2" y="86.3">6</text>
<text x="168.9" y="86.3">16</text>
<text x="168.9" y="88.9">17</text>
<text x="220.3" y="86.3">6</text>
<text x="220.3" y="88.9">7</text>
<text x="240" y="88.9">13</text>
<text x="240" y="86.3">14</text>
<text x="149.2" y="94">3</text>
<text x="149.2" y="91.4">4</text>
<text x="168.9" y="91.4">18</text>
<text x="168.9" y="94">19</text>
<text x="220.3" y="91.4">8</text>
<text x="220.3" y="94">9</text>
<text x="240" y="94">11</text>
<text x="240" y="91.4">12</text>
<text x="148.5" y="101.6">21</text>
<text x="148.5" y="99">24</text>
<text x="148.5" y="96.5">25</text>
<text x="168.9" y="101.6">20</text>
<text x="168.9" y="99">27</text>
<text x="219.7" y="101.6">19</text>
<text x="220.3" y="99">1</text>
<text x="148.5" y="104.1">23</text>
<text x="149.2" y="106.7">2</text>
<text x="168.9" y="106.7">22</text>
<text x="168.9" y="104.1">26</text>
<text x="220.3" y="116.8">3</text>
<text x="220.3" y="119.4">4</text>
<text x="240.6" y="116.8">2</text>
<text x="240.6" y="119.4">5</text>
<text x="219.7" y="124.4">11</text>
<text x="220.3" y="121.9">6</text>
<text x="240" y="124.4">10</text>
<text x="240.6" y="121.9">7</text>
<text x="219.7" y="127">13</text>
<text x="219.7" y="129.5">14</text>
<text x="240" y="127">12</text>
<text x="240" y="129.5">15</text>
<text x="192.6" y="132.1">10</text>
<text x="193.2" y="137.1">9</text>
<text x="204.4" y="134.6">8</text>
<text x="220.3" y="134.6">9</text>
<text x="220.3" y="139.7">1</text>
<text x="148.5" y="154.9">10</text>
<text x="168.9" y="154.9">11</text>
<text x="220.3" y="154.9">2</text>
<text x="240" y="154.9">18</text>
<text x="149.2" y="160">8</text>
<text x="149.2" y="157.5">9</text>
<text x="168.9" y="157.5">12</text>
<text x="168.9" y="160">13</text>
<text x="220.3" y="157.5">3</text>
<text x="220.3" y="160">4</text>
<text x="240" y="160">16</text>
<text x="240" y="157.5">17</text>
<text x="149.2" y="167.6">5</text>
<text x="149.2" y="165.1">6</text>
<text x="149.2" y="162.5">7</text>
<text x="168.9" y="162.5">15</text>
<text x="168.9" y="165.1">16</text>
<text x="168.9" y="167.6">17</text>
<text x="220.3" y="162.5">5</text>
<text x="220.3" y="165.1">6</text>
<text x="220.3" y="167.6">7</text>
<text x="240" y="167.6">13</text>
<text x="240" y="165.1">14</text>
<text x="240" y="162.5">15</text>
<text x="149.2" y="172.7">3</text>
<text x="149.2" y="170.2">4</text>
<text x="168.9" y="170.2">18</text>
<text x="168.9" y="172.7">19</text>
<text x="220.3" y="170.2">8</text>
<text x="220.3" y="172.7">9</text>
<text x="240" y="172.7">11</text>
<text x="240" y="170.2">12</text>
<text x="148.5" y="177.8">24</text>
<text x="148.5" y="175.2">25</text>
<text x="168.9" y="177.8">27</text>
<text x="220.3" y="177.8">1</text>
<text x="148.5" y="180.3">21</text>
<text x="148.5" y="182.9">23</text>
<text x="149.2" y="185.4">2</text>
<text x="168.9" y="180.3">20</text>
<text x="168.9" y="185.4">22</text>
<text x="168.9" y="182.9">26</text>
<text x="219.7" y="180.3">19</text>
<text x="220.3" y="199.4">3</text>
<text x="220.3" y="201.9">4</text>
<text x="240.6" y="199.4">2</text>
<text x="240.6" y="201.9">5</text>
<text x="219.7" y="207">11</text>
<text x="219.7" y="209.5">13</text>
<text x="220.3" y="204.4">6</text>
<text x="240" y="207">10</text>
<text x="240" y="209.5">12</text>
<text x="240.6" y="204.4">7</text>
<text x="179.9" y="214.6">13</text>
<text x="219.7" y="212.1">14</text>
<text x="240" y="212.1">15</text>
<text x="179.9" y="219.7">12</text>
<text x="191.1" y="217.1">11</text>
<text x="220.3" y="217.1">9</text>
<text x="220.3" y="222.2">1</text>
<text x="148.5" y="242.5">10</text>
<text x="149.2" y="245.1">9</text>
<text x="168.9" y="242.5">11</text>
<text x="168.9" y="245.1">12</text>
<text x="220.3" y="242.5">2</text>
<text x="220.3" y="245.1">3</text>
<text x="240" y="245.1">17</text>
<text x="240" y="242.5">18</text>
<text x="149.2" y="250.2">7</text>
<text x="149.2" y="247.6">8</text>
<text x="168.9" y="247.6">13</text>
<text x="168.9" y="250.2">15</text>
<text x="220.3" y="247.6">4</text>
<text x="220.3" y="250.2">5</text>
<text x="240" y="250.2">15</text>
<text x="240" y="247.6">16</text>
<text x="149.2" y="257.8">4</text>
<text x="149.2" y="255.2">5</text>
<text x="149.2" y="252.7">6</text>
<text x="168.9" y="252.7">16</text>
<text x="168.9" y="255.2">17</text>
<text x="168.9" y="257.8">18</text>
<text x="220.3" y="252.7">6</text>
<text x="220.3" y="255.2">7</text>
<text x="220.3" y="257.8">8</text>
<text x="240" y="257.8">12</text>
<text x="240" y="255.2">13</text>
<text x="240" y="252.7">14</text>
<text x="148.5" y="262.9">25</text>
<text x="149.2" y="260.3">3</text>
<text x="168.9" y="260.3">19</text>
<text x="220.3" y="260.3">9</text>
<text x="240" y="260.3">11</text>
<text x="148.5" y="267.9">21</text>
<text x="148.5" y="265.4">24</text>
<text x="168.9" y="267.9">20</text>
<text x="168.9" y="265.4">27</text>
<text x="219.7" y="267.9">19</text>
<text x="220.3" y="265.4">1</text>
<text x="148.5" y="270.5">23</text>
<text x="149.2" y="273">2</text>
<text x="168.9" y="273">22</text>
<text x="168.9" y="270.5">26</text>
</g>
<g font-size="1.3" fill="#725600">
<text x="204" y="56.9">BUSWR</text>
<text x="132.8" y="64.5">MISC_OA4</text>
<text x="183" y="64.5">OE_A</text>
<text x="179.2" y="100">WEA</text>
<text x="208.1" y="102.6">CE</text>
<text x="178.4" y="138.1">M_SI0</text>
<text x="179.2" y="178.8">WERM</text>
<text x="204.6" y="181.3">CEAA</text>
<text x="166.7" y="215.6">CLK_X</text>
<text x="165.8" y="220.7">M_SI01</text>
<text x="204.6" y="268.9">CEAA</text>
<text x="180.4" y="274">OE_Z</text>
</g>
</svg>
